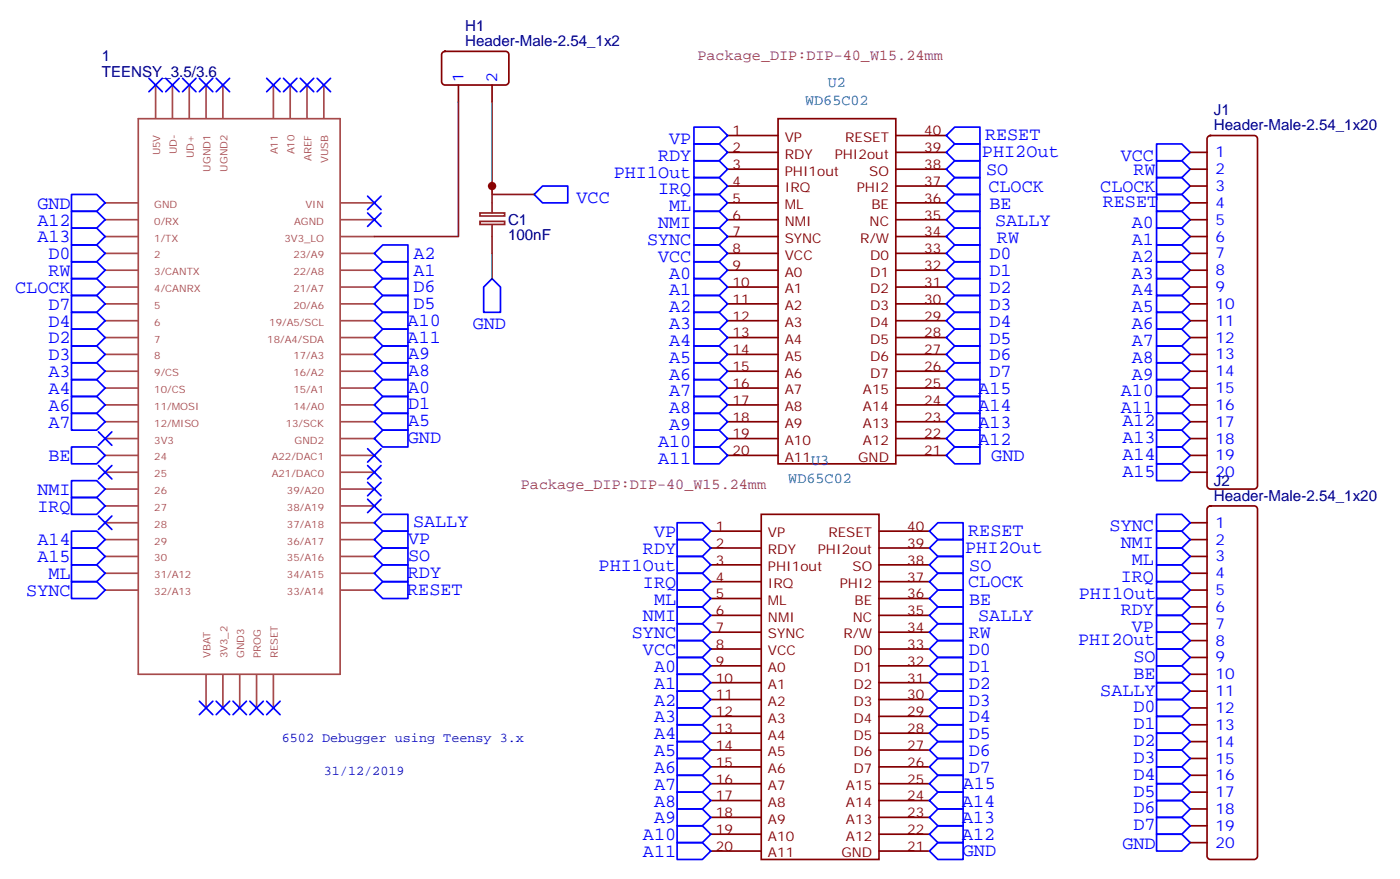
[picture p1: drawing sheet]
<svg xmlns="http://www.w3.org/2000/svg" width="294mm" height="184mm" viewBox="0 0 294 184" stroke-linecap="round" stroke-linejoin="round" font-family="sans-serif">
<g fill="none" stroke="#850000" stroke-width=".35">
<path d="M152.6 28.4h10.6M152.6 31.9h10.6M152.6 35.5h10.6M152.6 39h10.6M163.2 24.9h24.7v72.3h-24.7zM187.9 28.4h10.5M187.9 31.9h10.5M187.9 35.5h10.5M187.9 39h10.5M152.6 56.6h10.6M152.6 53.1h10.6M152.6 49.6h10.6"/>
<path d="M152.6 46h10.6M152.6 42.5h10.6M187.9 56.6h10.5M187.9 53.1h10.5M187.9 49.6h10.5M187.9 46h10.5M187.9 42.5h10.5M152.6 60.1h10.6M152.6 63.7h10.6M152.6 67.2h10.6M152.6 70.7h10.6M152.6 74.3h10.6"/>
<path d="M152.6 77.8h10.6M187.9 60.1h10.5M187.9 63.7h10.5M187.9 67.2h10.5M187.9 70.7h10.5M187.9 74.3h10.5M187.9 77.8h10.5M152.6 81.3h10.6M152.6 84.8h10.6M152.6 88.4h10.6M152.6 91.9h10.6M152.6 95.4h10.6"/>
<path d="M187.9 81.3h10.5M187.9 84.8h10.5M187.9 88.4h10.5M187.9 91.9h10.5M187.9 95.4h10.5M149 111.3h10.6M149 114.8h10.6M149 118.4h10.6M159.6 107.8h24.7v72.3h-24.7zM184.3 111.3h10.6M184.3 114.8h10.6M184.3 118.4h10.6"/>
<path d="M149 139.5h10.6M149 136h10.6M149 132.5h10.6M149 128.9h10.6M149 125.4h10.6M149 121.9h10.6M184.3 139.5h10.6M184.3 136h10.6M184.3 132.5h10.6M184.3 128.9h10.6M184.3 125.4h10.6M184.3 121.9h10.6"/>
<path d="M149 143.1h10.6M149 146.6h10.6M149 150.1h10.6M149 153.6h10.6M149 157.2h10.6M184.3 143.1h10.6M184.3 146.6h10.6M184.3 150.1h10.6M184.3 153.6h10.6M184.3 157.2h10.6M149 160.7h10.6M149 164.2h10.6"/>
<path d="M149 167.7h10.6M149 171.3h10.6M149 174.8h10.6M149 178.3h10.6M184.3 160.7h10.6M184.3 164.2h10.6M184.3 167.7h10.6M184.3 171.3h10.6M184.3 174.8h10.6M184.3 178.3h10.6"/>
</g>
<g fill="none" stroke="#00f" stroke-width=".35">
<path d="M145.5 26.6h5.3l1.8 1.8-1.8 1.8h-5.3zM145.5 30.2h5.3l1.8 1.7-1.8 1.8h-5.3zM145.5 33.7h5.3l1.8 1.8-1.8 1.7h-5.3zM145.5 37.2h5.3l1.8 1.8-1.8 1.7h-5.3zM198.4 39l1.8-1.8h5.3v3.5h-5.3zM198.4 35.5l1.8-1.8h5.3v3.5h-5.3zM198.4 31.9l1.8-1.7h5.3v3.5h-5.3zM198.4 28.4l1.8-1.8h5.3v3.6h-5.3zM242.5 30.2h5.3l1.8 1.7-1.8 1.8h-5.3zM242.5 33.7h5.3l1.8 1.8-1.8 1.7h-5.3zM242.5 37.2h5.3l1.8 1.8-1.8 1.7h-5.3zM15 40.7h5.3l1.7 1.8-1.7 1.8h-5.3z"/>
<path d="M15 44.3h5.3l1.7 1.7-1.7 1.8h-5.3zM15 47.8h5.3l1.7 1.8-1.7 1.7h-5.3zM15 51.3h5.3l1.7 1.8-1.7 1.8h-5.3zM15 58.4h5.3l1.7 1.7-1.7 1.8h-5.3zM15 54.9h5.3l1.7 1.7-1.7 1.8h-5.3zM78.5 56.6l1.8-1.7h5.2v3.5h-5.2zM78.5 53.1l1.8-1.8h5.2v3.6h-5.2zM103.2 58.4l1.8 1.7v5.3h-3.6v-5.3zM112 40.7l1.8-1.7h5.3v3.5h-5.3zM145.5 40.7h5.3l1.8 1.8-1.8 1.8h-5.3zM145.5 44.3h5.3l1.8 1.7-1.8 1.8h-5.3zM145.5 47.8h5.3l1.8 1.8-1.8 1.7h-5.3z"/>
<path d="M145.5 51.3h5.3l1.8 1.8-1.8 1.8h-5.3zM145.5 54.9h5.3l1.8 1.7-1.8 1.8h-5.3zM145.5 58.4h5.3l1.8 1.7-1.8 1.8h-5.3zM198.4 53.1l1.8-1.8h5.3v3.6h-5.3zM198.4 56.6l1.8-1.7h5.3v3.5h-5.3zM198.4 49.6l1.8-1.8h5.3v3.5h-5.3zM198.4 42.5l1.8-1.8h5.3v3.6h-5.3zM198.4 46l1.8-1.7h5.3v3.5h-5.3zM242.5 40.7h5.3l1.8 1.8-1.8 1.8h-5.3zM242.5 44.3h5.3l1.8 1.7-1.8 1.8h-5.3zM242.5 47.8h5.3l1.8 1.8-1.8 1.7h-5.3zM242.5 51.3h5.3l1.8 1.8-1.8 1.8h-5.3z"/>
<path d="M242.5 54.9h5.3l1.8 1.7-1.8 1.8h-5.3zM242.5 58.4h5.3l1.8 1.7-1.8 1.8h-5.3zM15 76h5.3l1.7 1.8-1.7 1.8h-5.3zM15 79.6h5.3l1.7 1.7-1.7 1.8h-5.3zM15 72.5h5.3l1.7 1.8-1.7 1.7h-5.3zM15 69h5.3l1.7 1.7-1.7 1.8h-5.3zM15 65.4h5.3l1.7 1.8-1.7 1.8h-5.3zM15 61.9h5.3l1.7 1.8-1.7 1.7h-5.3zM78.5 74.3l1.8-1.8h5.2v3.5h-5.2zM78.5 77.8l1.8-1.8h5.2v3.6h-5.2zM78.5 70.7l1.8-1.7h5.2v3.5h-5.2zM78.5 67.2l1.8-1.8h5.2v3.6h-5.2z"/>
<path d="M78.5 63.7l1.8-1.8h5.2v3.5h-5.2zM78.5 60.1l1.8-1.7h5.2v3.5h-5.2zM145.5 61.9h5.3l1.8 1.8-1.8 1.7h-5.3zM145.5 65.4h5.3l1.8 1.8-1.8 1.8h-5.3zM145.5 69h5.3l1.8 1.7-1.8 1.8h-5.3zM145.5 72.5h5.3l1.8 1.8-1.8 1.7h-5.3zM145.5 76h5.3l1.8 1.8-1.8 1.8h-5.3zM145.5 79.6h5.3l1.8 1.7-1.8 1.8h-5.3zM198.4 60.1l1.8-1.7h5.3v3.5h-5.3zM198.4 63.7l1.8-1.8h5.3v3.5h-5.3zM198.4 67.2l1.8-1.8h5.3v3.6h-5.3zM198.4 70.7l1.8-1.7h5.3v3.5h-5.3z"/>
<path d="M198.4 74.3l1.8-1.8h5.3v3.5h-5.3zM198.4 77.8l1.8-1.8h5.3v3.6h-5.3zM242.5 61.9h5.3l1.8 1.8-1.8 1.7h-5.3zM242.5 65.4h5.3l1.8 1.8-1.8 1.8h-5.3zM242.5 69h5.3l1.8 1.7-1.8 1.8h-5.3zM242.5 72.5h5.3l1.8 1.8-1.8 1.7h-5.3zM242.5 76h5.3l1.8 1.8-1.8 1.8h-5.3zM242.5 79.6h5.3l1.8 1.7-1.8 1.8h-5.3zM15 83.1h5.3l1.7 1.7-1.7 1.8h-5.3zM15 86.6h5.3l1.7 1.8-1.7 1.7h-5.3zM15 93.7h5.3l1.7 1.7-1.7 1.8h-5.3zM78.5 91.9l1.8-1.8h5.2v3.6h-5.2z"/>
<path d="M78.5 81.3l1.8-1.7h5.2v3.5h-5.2zM78.5 88.4l1.8-1.8h5.2v3.5h-5.2zM78.5 84.8l1.8-1.7h5.2v3.5h-5.2zM145.5 83.1h5.3l1.8 1.7-1.8 1.8h-5.3zM145.5 86.6h5.3l1.8 1.8-1.8 1.7h-5.3zM145.5 90.1h5.3l1.8 1.8-1.8 1.8h-5.3zM145.5 93.7h5.3l1.8 1.7-1.8 1.8h-5.3zM198.4 91.9l1.8-1.8h5.3v3.6h-5.3zM198.4 88.4l1.8-1.8h5.3v3.5h-5.3zM198.4 84.8l1.8-1.7h5.3v3.5h-5.3zM198.4 81.3l1.8-1.7h5.3v3.5h-5.3zM198.4 95.4l1.8-1.7h5.3v3.5h-5.3z"/>
<path d="M242.5 83.1h5.3l1.8 1.7-1.8 1.8h-5.3zM242.5 86.6h5.3l1.8 1.8-1.8 1.7h-5.3zM242.5 90.1h5.3l1.8 1.8-1.8 1.8h-5.3zM242.5 93.7h5.3l1.8 1.7-1.8 1.8h-5.3zM242.5 97.2h5.3l1.8 1.8-1.8 1.7h-5.3zM15 118.4h5.3l1.7 1.7-1.7 1.8h-5.3zM15 114.8h5.3l1.7 1.8-1.7 1.8h-5.3zM15 111.3h5.3l1.7 1.8-1.7 1.7h-5.3zM15 100.7h5.3l1.7 1.8-1.7 1.7h-5.3zM15 104.2h5.3l1.7 1.8-1.7 1.8h-5.3zM78.5 113.1l1.8-1.8h5.2v3.5h-5.2zM78.5 116.6l1.8-1.8h5.2v3.6h-5.2z"/>
<path d="M78.5 109.5l1.8-1.7h5.2v3.5h-5.2zM142 109.5h5.3l1.7 1.8-1.7 1.8h-5.3zM142 113.1h5.3l1.7 1.7-1.7 1.8h-5.3zM142 116.6h5.3l1.7 1.8-1.7 1.7h-5.3zM194.9 118.4l1.8-1.8h5.3v3.5h-5.3zM194.9 114.8l1.8-1.7h5.3v3.5h-5.3zM194.9 111.3l1.8-1.8h5.3v3.6h-5.3zM242.5 107.8h5.3l1.8 1.7-1.8 1.8h-5.3zM242.5 118.4h5.3l1.8 1.7-1.8 1.8h-5.3zM242.5 114.8h5.3l1.8 1.8-1.8 1.8h-5.3zM242.5 111.3h5.3l1.8 1.8-1.8 1.7h-5.3zM15 121.9h5.3l1.7 1.7-1.7 1.8h-5.3z"/>
<path d="M78.5 120.1l1.8-1.7h5.2v3.5h-5.2zM78.5 123.6l1.8-1.7h5.2v3.5h-5.2zM142 137.8h5.3l1.7 1.7-1.7 1.8h-5.3zM142 120.1h5.3l1.7 1.8-1.7 1.7h-5.3zM142 123.6h5.3l1.7 1.8-1.7 1.8h-5.3zM142 127.2h5.3l1.7 1.7-1.7 1.8h-5.3zM142 130.7h5.3l1.7 1.8-1.7 1.7h-5.3zM142 134.2h5.3l1.7 1.8-1.7 1.8h-5.3zM194.9 136l1.8-1.8h5.3v3.6h-5.3zM194.9 132.5l1.8-1.8h5.3v3.5h-5.3zM194.9 125.4l1.8-1.8h5.3v3.6h-5.3zM194.9 121.9l1.8-1.8h5.3v3.5h-5.3z"/>
<path d="M194.9 128.9l1.8-1.7h5.3v3.5h-5.3zM196.7 137.8h5.3v3.5h-5.3l-1.8-1.8zM242.5 136h5.3l1.8 1.8-1.8 1.7h-5.3zM242.5 139.5h5.3l1.8 1.8-1.8 1.8h-5.3zM242.5 132.5h5.3l1.8 1.7-1.8 1.8h-5.3zM242.5 125.4h5.3l1.8 1.8-1.8 1.7h-5.3zM242.5 128.9h5.3l1.8 1.8-1.8 1.8h-5.3zM242.5 121.9h5.3l1.8 1.7-1.8 1.8h-5.3zM142 141.3h5.3l1.7 1.8-1.7 1.7h-5.3zM142 144.8h5.3l1.7 1.8-1.7 1.7h-5.3zM142 148.3h5.3l1.7 1.8-1.7 1.8h-5.3zM142 151.9h5.3l1.7 1.7-1.7 1.8h-5.3z"/>
<path d="M142 155.4h5.3l1.7 1.8-1.7 1.7h-5.3zM142 158.9h5.3l1.7 1.8-1.7 1.8h-5.3zM194.9 143.1l1.8-1.8h5.3v3.5h-5.3zM194.9 146.6l1.8-1.8h5.3v3.5h-5.3zM194.9 150.1l1.8-1.8h5.3v3.6h-5.3zM194.9 157.2l1.8-1.8h5.3v3.5h-5.3zM196.7 151.9h5.3v3.5h-5.3l-1.8-1.8zM242.5 146.6h5.3l1.8 1.7-1.8 1.8h-5.3zM242.5 150.1h5.3l1.8 1.8-1.8 1.7h-5.3zM242.5 153.6h5.3l1.8 1.8-1.8 1.8h-5.3zM242.5 157.2h5.3l1.8 1.7-1.8 1.8h-5.3zM242.5 143.1h5.3l1.8 1.7-1.8 1.8h-5.3z"/>
<path d="M142 162.5h5.3l1.7 1.7-1.7 1.8h-5.3zM142 166h5.3l1.7 1.7-1.7 1.8h-5.3zM142 169.5h5.3l1.7 1.8-1.7 1.7h-5.3zM142 173h5.3l1.7 1.8-1.7 1.8h-5.3zM142 176.6h5.3l1.7 1.7-1.7 1.8h-5.3zM194.9 160.7l1.8-1.8h5.3v3.6h-5.3zM194.9 178.3l1.8-1.7h5.3v3.5h-5.3zM194.9 174.8l1.8-1.8h5.3v3.6h-5.3zM194.9 171.3l1.8-1.8h5.3v3.5h-5.3zM194.9 167.7l1.8-1.7h5.3v3.5h-5.3zM194.9 164.2l1.8-1.7h5.3v3.5h-5.3zM242.5 174.8h5.3l1.8 1.8-1.8 1.7h-5.3z"/>
<path d="M242.5 171.3h5.3l1.8 1.7-1.8 1.8h-5.3zM242.5 167.7h5.3l1.8 1.8-1.8 1.8h-5.3zM242.5 164.2h5.3l1.8 1.8-1.8 1.7h-5.3zM242.5 160.7h5.3l1.8 1.8-1.8 1.7h-5.3z"/>
</g>
<g fill="none" stroke="#a64a4a" stroke-width=".35">
<path d="M32.6 17.8v7M36.2 17.8v7M39.7 17.8v7M43.2 17.8v7M46.7 17.8v7M57.3 17.8v7M60.9 17.8v7M64.4 17.8v7M67.9 17.8v7M29 24.9h42.3v116.4h-42.3zM22 49.6h7M22 53.1h7"/>
<path d="M22 56.6h7M22 46h7M22 42.5h7M71.5 49.6h7M71.5 53.1h7M71.5 56.6h7M71.5 46h7M71.5 42.5h7M22 60.1h7M22 63.7h7M22 67.2h7M22 70.7h7"/>
<path d="M22 74.3h7M22 77.8h7M71.5 60.1h7M71.5 63.7h7M71.5 67.2h7M71.5 70.7h7M71.5 74.3h7M71.5 77.8h7M22 81.3h7M22 84.8h7M22 88.4h7M22 91.9h7"/>
<path d="M22 95.4h7M22 99h7M71.5 81.3h7M71.5 84.8h7M71.5 88.4h7M71.5 91.9h7M71.5 95.4h7M71.5 99h7M22 102.5h7M22 106h7M22 109.5h7M22 113.1h7"/>
<path d="M22 116.6h7M71.5 102.5h7M71.5 106h7M71.5 109.5h7M71.5 113.1h7M71.5 116.6h7M22 120.1h7M22 123.6h7M71.5 120.1h7M71.5 123.6h7M43.2 141.4v6.9M46.7 141.4v6.9"/>
<path d="M50.3 141.4v6.9M53.8 141.4v6.9M57.3 141.4v6.9"/>
</g>
<g fill="#000" stroke="#00f" stroke-width=".35">
<path d="M31.2 16.4l2.8 2.8zM34 16.4l-2.8 2.8z"/>
<path d="M34.7 16.4l2.9 2.8zM37.6 16.4l-2.9 2.8z"/>
<path d="M38.3 16.4l2.8 2.8zM41.1 16.4l-2.8 2.8z"/>
<path d="M41.8 16.4l2.8 2.8zM44.6 16.4l-2.8 2.8z"/>
<path d="M45.3 16.4l2.9 2.8zM48.2 16.4l-2.9 2.8z"/>
<path d="M55.9 16.4l2.8 2.8zM58.7 16.4l-2.8 2.8z"/>
<path d="M59.4 16.4l2.9 2.8zM62.3 16.4l-2.9 2.8z"/>
<path d="M63 16.4l2.8 2.8zM65.8 16.4l-2.8 2.8z"/>
<path d="M66.5 16.4l2.8 2.8zM69.3 16.4l-2.8 2.8z"/>
<path d="M77.1 41.1l2.8 2.8zM79.9 41.1l-2.8 2.8z"/>
<path d="M77.1 44.6l2.8 2.8zM79.9 44.6l-2.8 2.8z"/>
<path d="M20.6 90.5l2.9 2.8zM23.5 90.5l-2.9 2.8z"/>
<path d="M20.6 97.5l2.9 2.9zM23.5 97.5l-2.9 2.9z"/>
<path d="M77.1 97.5l2.8 2.9zM79.9 97.5l-2.8 2.9z"/>
<path d="M77.1 94l2.8 2.8zM79.9 94l-2.8 2.8z"/>
<path d="M20.6 108.1l2.9 2.8zM23.5 108.1l-2.9 2.8z"/>
<path d="M77.1 104.6l2.8 2.8zM79.9 104.6l-2.8 2.8z"/>
<path d="M77.1 101.1l2.8 2.8zM79.9 101.1l-2.8 2.8z"/>
<path d="M41.8 146.9l2.8 2.9zM44.6 146.9l-2.8 2.9z"/>
<path d="M45.3 146.9l2.9 2.9zM48.2 146.9l-2.9 2.9z"/>
<path d="M48.9 146.9l2.8 2.9zM51.7 146.9l-2.8 2.9z"/>
<path d="M52.4 146.9l2.8 2.9zM55.2 146.9l-2.8 2.9z"/>
<path d="M55.9 146.9l2.8 2.9zM58.7 146.9l-2.8 2.9z"/>
</g>
<g fill="none" stroke="#870000" stroke-width=".35">
<path d="M92.8 11l.5-.2h12.7a.71 .71 0 0 1 .7 .7v5.6a.76 .76 0 0 1-.7 .7h-12.7a.76 .76 0 0 1-.7-.7v-5.6zM96.1 17.8v3.5M103.2 17.8v3.5M249.6 31.9h3.5M249.6 35.5h3.5M249.6 39h3.5M253.4 28.6l.4-.2h9.2a.71 .71 0 0 1 .7 .7v72.7a.76 .76 0 0 1-.7 .7h-9.2a.76 .76 0 0 1-.7-.7v-72.7zM249.6 42.5h3.5M249.6 46h3.5M249.6 49.6h3.5M249.6 53.1h3.5M249.6 56.6h3.5"/>
<path d="M249.6 60.1h3.5M249.6 63.7h3.5M249.6 67.2h3.5M249.6 70.7h3.5M249.6 74.3h3.5M249.6 77.8h3.5M249.6 81.3h3.5M249.6 84.8h3.5M249.6 88.4h3.5M249.6 91.9h3.5M249.6 95.4h3.5M249.6 99h3.5"/>
<path d="M249.6 109.5h3.5M249.6 113.1h3.5M249.6 116.6h3.5M253.4 106.2l.4-.2h9.2a.71 .71 0 0 1 .7 .7v72.7a.76 .76 0 0 1-.7 .7h-9.2a.76 .76 0 0 1-.7-.7v-72.7zM249.6 120.1h3.5M249.6 123.6h3.5M249.6 127.2h3.5M249.6 130.7h3.5M249.6 134.2h3.5M249.6 137.8h3.5M249.6 141.3h3.5M249.6 144.8h3.5"/>
<path d="M249.6 148.3h3.5M249.6 151.9h3.5M249.6 155.4h3.5M249.6 158.9h3.5M249.6 162.5h3.5M249.6 166h3.5M249.6 169.5h3.5M249.6 173h3.5M249.6 176.6h3.5"/>
</g>
<path d="M96.1 21.3v28.3h-17.6M103.2 21.3v19.4h8.8M103.2 53.1v5.3" fill="none" stroke="#008700" stroke-width=".35"/>
<path d="M103.2 39v5.6M100.6 46.4h5.2v.6h-5.2zM100.6 44.6h5.2v.7h-5.2zM103.2 47.1v6" fill="none" stroke="#8c2424" stroke-width=".35"/>
<circle cx="103.2" cy="39" r=".88" fill="#c00"/>
<g font-size="3.9" fill="#00f">
<text x="206.6" y="29.4">RESET</text>
<text x="138" y="33.7">RDY</text>
<text x="140.3" y="30.2">VP</text>
<text x="205.9" y="32.9">PHI2Out</text>
<text x="235" y="33.7">VCC</text>
<text x="128.7" y="37.2">PHI1Out</text>
<text x="138" y="40.7">IRQ</text>
<text x="206.8" y="36.7">SO</text>
<text x="207.3" y="40.2">CLOCK</text>
<text x="230.7" y="40.2">CLOCK</text>
<text x="237.7" y="36.7">RW</text>
<text x="7.8" y="43.8">GND</text>
<text x="7.8" y="47.3">A12</text>
<text x="120.9" y="42.5">VCC</text>
<text x="138" y="47.8">NMI</text>
<text x="140.3" y="44.3">ML</text>
<text x="207.5" y="43.8">BE</text>
<text x="208.7" y="47.3">SALLY</text>
<text x="231.3" y="43.4">RESET</text>
<text x="237.3" y="47.8">A0</text>
<text x="7.8" y="50.8">A13</text>
<text x="135.7" y="51.3">SYNC</text>
<text x="209.1" y="50.8">RW</text>
<text x="237.3" y="51.3">A1</text>
<text x="10.2" y="54.4">D0</text>
<text x="10.2" y="57.9">RW</text>
<text x="86.7" y="57.9">A1</text>
<text x="86.7" y="54.3">A2</text>
<text x="138" y="54.9">VCC</text>
<text x="140.3" y="58.4">A0</text>
<text x="207.5" y="54.4">D0</text>
<text x="207.5" y="57.9">D1</text>
<text x="237.3" y="54.9">A2</text>
<text x="237.3" y="58.4">A3</text>
<text x="3.2" y="61.4">CLOCK</text>
<text x="10.2" y="64.9">D7</text>
<text x="86.7" y="64.7">D5</text>
<text x="86.7" y="61.2">D6</text>
<text x="140.3" y="61.9">A1</text>
<text x="140.3" y="65.4">A2</text>
<text x="207.5" y="61.4">D2</text>
<text x="207.5" y="64.9">D3</text>
<text x="237.3" y="61.9">A4</text>
<text x="237.3" y="65.4">A5</text>
<text x="10.2" y="72">D2</text>
<text x="10.2" y="68.4">D4</text>
<text x="85.5" y="71.8">A11</text>
<text x="85.5" y="68.3">A10</text>
<text x="99.1" y="68.9">GND</text>
<text x="140.3" y="69">A3</text>
<text x="207.5" y="68.5">D4</text>
<text x="207.5" y="72">D5</text>
<text x="237.3" y="69">A6</text>
<text x="10.2" y="75.5">D3</text>
<text x="85.6" y="75.2">A9</text>
<text x="140.3" y="72.5">A4</text>
<text x="140.3" y="76">A5</text>
<text x="207.5" y="75.5">D6</text>
<text x="237.3" y="72.5">A7</text>
<text x="237.3" y="76">A8</text>
<text x="10.2" y="79">A3</text>
<text x="10.2" y="82.6">A4</text>
<text x="85.6" y="78.7">A8</text>
<text x="85.6" y="82.3">A0</text>
<text x="140.3" y="79.6">A6</text>
<text x="140.3" y="83.1">A7</text>
<text x="205.2" y="82.6">A15</text>
<text x="207.5" y="79">D7</text>
<text x="235" y="83.1">A10</text>
<text x="237.3" y="79.6">A9</text>
<text x="10.2" y="86.1">A6</text>
<text x="10.2" y="89.6">A7</text>
<text x="85.6" y="89.3">A5</text>
<text x="85.6" y="85.8">D1</text>
<text x="140.3" y="86.6">A8</text>
<text x="205.2" y="89.6">A13</text>
<text x="205.2" y="86.1">A14</text>
<text x="235" y="86.6">A11</text>
<text x="235.4" y="89.3">A12</text>
<text x="85.5" y="92.8">GND</text>
<text x="138" y="93.7">A10</text>
<text x="140.3" y="90.1">A9</text>
<text x="205.2" y="93.2">A12</text>
<text x="235.4" y="92.8">A13</text>
<text x="10.2" y="96.7">BE</text>
<text x="138" y="97.2">A11</text>
<text x="207.9" y="96.7">GND</text>
<text x="235.4" y="96.4">A14</text>
<text x="235.4" y="99.9">A15</text>
<text x="7.8" y="103.7">NMI</text>
<text x="7.8" y="107.3">IRQ</text>
<text x="86.6" y="110.5">SALLY</text>
<text x="137.2" y="112.6">VP</text>
<text x="203" y="112.4">RESET</text>
<text x="232.7" y="111.3">SYNC</text>
<text x="7.8" y="117.8">A15</text>
<text x="7.8" y="114.3">A14</text>
<text x="85.6" y="114">VP</text>
<text x="85.6" y="117.5">SO</text>
<text x="125.5" y="119.6">PHI1Out</text>
<text x="134.8" y="116.1">RDY</text>
<text x="202.4" y="115.9">PHI2Out</text>
<text x="203.2" y="119.6">SO</text>
<text x="235" y="114.8">NMI</text>
<text x="237.3" y="118.4">ML</text>
<text x="5.5" y="124.9">SYNC</text>
<text x="10.2" y="121.4">ML</text>
<text x="85.4" y="124.6">RESET</text>
<text x="85.5" y="121.1">RDY</text>
<text x="134.8" y="123.2">IRQ</text>
<text x="203" y="122.9">CLOCK</text>
<text x="226.2" y="125.4">PHI1Out</text>
<text x="235" y="121.9">IRQ</text>
<text x="134.8" y="130.2">NMI</text>
<text x="137.2" y="126.7">ML</text>
<text x="203.2" y="126.7">BE</text>
<text x="205.1" y="130.2">SALLY</text>
<text x="235" y="128.9">RDY</text>
<text x="132.5" y="133.7">SYNC</text>
<text x="134.8" y="137.3">VCC</text>
<text x="203.1" y="137.3">D0</text>
<text x="203.1" y="133.7">RW</text>
<text x="226.1" y="135.2">PHI2Out</text>
<text x="237.3" y="132.5">VP</text>
<text x="137.2" y="140.8">A0</text>
<text x="203.1" y="140.8">D1</text>
<text x="237.7" y="138.7">SO</text>
<text x="237.7" y="142.2">BE</text>
<text x="137.2" y="144.3">A1</text>
<text x="137.2" y="147.8">A2</text>
<text x="203.1" y="144.3">D2</text>
<text x="203.1" y="147.8">D3</text>
<text x="230.7" y="145.8">SALLY</text>
<text x="237.7" y="149.3">D0</text>
<text x="137.2" y="151.4">A3</text>
<text x="137.2" y="154.9">A4</text>
<text x="203.1" y="151.4">D4</text>
<text x="203.1" y="154.9">D5</text>
<text x="237.7" y="152.8">D1</text>
<text x="137.2" y="158.4">A5</text>
<text x="137.2" y="162">A6</text>
<text x="203.1" y="158.4">D6</text>
<text x="203.1" y="162">D7</text>
<text x="237.7" y="156.3">D2</text>
<text x="237.7" y="159.9">D3</text>
<text x="137.2" y="165.5">A7</text>
<text x="201.9" y="165.3">A15</text>
<text x="237.7" y="166.9">D5</text>
<text x="237.7" y="163.4">D4</text>
<text x="137.2" y="169">A8</text>
<text x="137.2" y="172.5">A9</text>
<text x="201.8" y="172.5">A13</text>
<text x="201.8" y="169">A14</text>
<text x="237.7" y="174">D7</text>
<text x="237.7" y="170.4">D6</text>
<text x="134.8" y="176.1">A10</text>
<text x="134.8" y="179.6">A11</text>
<text x="201.8" y="176.1">A12</text>
<text x="201.9" y="179.4">GND</text>
<text x="235.4" y="177.8">GND</text>
</g>
<g font-size="3.2" fill="#000080">
<text x="97.6" y="9.7">Header-Male-2.54_1x2</text>
<text x="97.6" y="6.5">H1</text>
<text x="21.3" y="16.1">TEENSY_3.5/3.6</text>
<text x="21.3" y="12.9">1</text>
<text x="254.6" y="27.3">Header-Male-2.54_1x20</text>
<text x="254.6" y="24.2">J1</text>
<text x="106.5" y="47.2">C1</text>
<text x="106.5" y="50.4">100nF</text>
<text x="254.6" y="101.8">J2</text>
<text x="254.6" y="105">Header-Male-2.54_1x20</text>
</g>
<g font-size="3.2" fill="#00f">
<text x="97.2" y="17.1" transform="rotate(-90 97.2 17.1)">1</text>
<text x="104.2" y="17.1" transform="rotate(-90 104.2 17.1)">2</text>
<text x="254.9" y="33">1</text>
<text x="254.9" y="36.5">2</text>
<text x="254.9" y="40">3</text>
<text x="254.9" y="43.6">4</text>
<text x="254.9" y="47.1">5</text>
<text x="254.9" y="50.6">6</text>
<text x="254.9" y="54.2">7</text>
<text x="254.9" y="57.7">8</text>
<text x="254.9" y="61.2">9</text>
<text x="254.9" y="64.7">10</text>
<text x="254.9" y="68.3">11</text>
<text x="254.9" y="71.8">12</text>
<text x="254.9" y="75.3">13</text>
<text x="254.9" y="78.8">14</text>
<text x="254.9" y="82.4">15</text>
<text x="254.9" y="85.9">16</text>
<text x="254.9" y="89.4">17</text>
<text x="254.9" y="93">18</text>
<text x="254.9" y="96.5">19</text>
<text x="254.9" y="100">20</text>
<text x="254.9" y="110.6">1</text>
<text x="254.9" y="114.1">2</text>
<text x="254.9" y="117.7">3</text>
<text x="254.9" y="121.2">4</text>
<text x="254.9" y="124.7">5</text>
<text x="254.9" y="128.2">6</text>
<text x="254.9" y="131.8">7</text>
<text x="254.9" y="135.3">8</text>
<text x="254.9" y="138.8">9</text>
<text x="254.9" y="142.3">10</text>
<text x="254.9" y="145.9">11</text>
<text x="254.9" y="149.4">12</text>
<text x="254.9" y="152.9">13</text>
<text x="254.9" y="156.5">14</text>
<text x="254.9" y="160">15</text>
<text x="254.9" y="163.5">16</text>
<text x="254.9" y="167">17</text>
<text x="254.9" y="170.6">18</text>
<text x="254.9" y="174.1">19</text>
<text x="254.9" y="177.6">20</text>
</g>
<g font-size="3.2" fill="#840084">
<text x="146.3" y="12.5">Package_DIP:DIP-40_W15.24mm</text>
<text x="109.2" y="102.5">Package_DIP:DIP-40_W15.24mm</text>
</g>
<g font-size="3.2" fill="#008484">
<text x="168.8" y="22">WD65C02</text>
<text x="173.6" y="18.3">U2</text>
<text x="165.3" y="101.2">WD65C02</text>
</g>
<g font-size="2.8" fill="#840000">
<text x="153.6" y="28.4">1</text>
<text x="164.6" y="29.7">VP</text>
<text x="177.2" y="29.7">RESET</text>
<text x="193.8" y="28.4">40</text>
<text x="153.6" y="31.9">2</text>
<text x="153.6" y="35.4">3</text>
<text x="164.6" y="33.2">RDY</text>
<text x="175" y="33.2">PHI2out</text>
<text x="193.8" y="35.4">38</text>
<text x="193.8" y="31.9">39</text>
<text x="153.6" y="38.9">4</text>
<text x="164.6" y="36.8">PHI1out</text>
<text x="164.6" y="40.3">IRQ</text>
<text x="179.6" y="40.3">PHI2</text>
<text x="182.3" y="36.8">SO</text>
<text x="193.8" y="38.9">37</text>
<text x="153.6" y="42.5">5</text>
<text x="153.6" y="46">6</text>
<text x="164.6" y="43.8">ML</text>
<text x="164.6" y="47.4">NMI</text>
<text x="182.4" y="47.4">NC</text>
<text x="182.7" y="43.8">BE</text>
<text x="193.8" y="46">35</text>
<text x="193.8" y="42.5">36</text>
<text x="153.6" y="49.5">7</text>
<text x="153.6" y="53.1">8</text>
<text x="164.6" y="50.9">SYNC</text>
<text x="180.4" y="50.9">R/W</text>
<text x="193.8" y="53.1">33</text>
<text x="193.8" y="49.5">34</text>
<text x="153.6" y="56.6">9</text>
<text x="164.6" y="54.4">VCC</text>
<text x="164.6" y="57.9">A0</text>
<text x="182.5" y="57.9">D1</text>
<text x="182.5" y="54.4">D0</text>
<text x="193.8" y="56.6">32</text>
<text x="153.6" y="60.1">10</text>
<text x="153.6" y="63.6">11</text>
<text x="164.6" y="61.5">A1</text>
<text x="164.6" y="65">A2</text>
<text x="182.5" y="65">D3</text>
<text x="182.5" y="61.5">D2</text>
<text x="193.8" y="63.6">30</text>
<text x="193.8" y="60.1">31</text>
<text x="153.6" y="67.2">12</text>
<text x="153.6" y="70.7">13</text>
<text x="164.6" y="68.5">A3</text>
<text x="182.5" y="68.5">D4</text>
<text x="193.8" y="70.7">28</text>
<text x="193.8" y="67.2">29</text>
<text x="153.6" y="74.2">14</text>
<text x="153.6" y="77.8">15</text>
<text x="164.6" y="72.1">A4</text>
<text x="164.6" y="75.6">A5</text>
<text x="182.5" y="75.6">D6</text>
<text x="182.5" y="72.1">D5</text>
<text x="193.8" y="77.8">26</text>
<text x="193.8" y="74.2">27</text>
<text x="153.6" y="81.3">16</text>
<text x="164.6" y="79.1">A6</text>
<text x="164.6" y="82.6">A7</text>
<text x="180.9" y="82.6">A15</text>
<text x="182.5" y="79.1">D7</text>
<text x="193.8" y="81.3">25</text>
<text x="153.6" y="84.8">17</text>
<text x="153.6" y="88.3">18</text>
<text x="164.6" y="86.2">A8</text>
<text x="164.6" y="89.7">A9</text>
<text x="180.9" y="89.7">A13</text>
<text x="180.9" y="86.2">A14</text>
<text x="193.8" y="88.3">23</text>
<text x="193.8" y="84.8">24</text>
<text x="153.6" y="91.9">19</text>
<text x="153.6" y="95.4">20</text>
<text x="164.6" y="93.2">A10</text>
<text x="180.9" y="93.2">A12</text>
<text x="193.8" y="95.4">21</text>
<text x="193.8" y="91.9">22</text>
<text x="164.6" y="96.7">A11U3</text>
<text x="180" y="96.7">GND</text>
<text x="150.1" y="111.3">1</text>
<text x="161" y="112.6">VP</text>
<text x="173.7" y="112.6">RESET</text>
<text x="190.3" y="111.3">40</text>
<text x="150.1" y="114.8">2</text>
<text x="150.1" y="118.3">3</text>
<text x="161" y="116.2">RDY</text>
<text x="161" y="119.7">PHI1out</text>
<text x="171.5" y="116.2">PHI2out</text>
<text x="178.8" y="119.7">SO</text>
<text x="190.3" y="118.3">38</text>
<text x="190.3" y="114.8">39</text>
<text x="150.1" y="121.8">4</text>
<text x="150.1" y="125.4">5</text>
<text x="161" y="123.2">IRQ</text>
<text x="176.1" y="123.2">PHI2</text>
<text x="190.3" y="125.4">36</text>
<text x="190.3" y="121.8">37</text>
<text x="150.1" y="128.9">6</text>
<text x="161" y="126.7">ML</text>
<text x="161" y="130.3">NMI</text>
<text x="178.8" y="130.3">NC</text>
<text x="179.2" y="126.7">BE</text>
<text x="190.3" y="128.9">35</text>
<text x="150.1" y="132.4">7</text>
<text x="150.1" y="136">8</text>
<text x="161" y="133.8">SYNC</text>
<text x="161" y="137.3">VCC</text>
<text x="176.9" y="133.8">R/W</text>
<text x="179" y="137.3">D0</text>
<text x="190.3" y="136">33</text>
<text x="190.3" y="132.4">34</text>
<text x="150.1" y="143">10</text>
<text x="150.1" y="139.5">9</text>
<text x="161" y="140.8">A0</text>
<text x="179" y="140.8">D1</text>
<text x="190.3" y="143">31</text>
<text x="190.3" y="139.5">32</text>
<text x="150.1" y="146.5">11</text>
<text x="161" y="144.4">A1</text>
<text x="161" y="147.9">A2</text>
<text x="179" y="147.9">D3</text>
<text x="179" y="144.4">D2</text>
<text x="190.3" y="146.5">30</text>
<text x="150.1" y="150.1">12</text>
<text x="150.1" y="153.6">13</text>
<text x="161" y="151.4">A3</text>
<text x="161" y="155">A4</text>
<text x="179" y="155">D5</text>
<text x="179" y="151.4">D4</text>
<text x="190.3" y="153.6">28</text>
<text x="190.3" y="150.1">29</text>
<text x="150.1" y="157.1">14</text>
<text x="150.1" y="160.7">15</text>
<text x="161" y="158.5">A5</text>
<text x="179" y="158.5">D6</text>
<text x="190.3" y="160.7">26</text>
<text x="190.3" y="157.1">27</text>
<text x="150.1" y="164.2">16</text>
<text x="150.1" y="167.7">17</text>
<text x="161" y="162">A6</text>
<text x="161" y="165.5">A7</text>
<text x="177.4" y="165.5">A15</text>
<text x="179" y="162">D7</text>
<text x="190.3" y="167.7">24</text>
<text x="190.3" y="164.2">25</text>
<text x="150.1" y="171.2">18</text>
<text x="161" y="169.1">A8</text>
<text x="161" y="172.6">A9</text>
<text x="177.4" y="172.6">A13</text>
<text x="177.4" y="169.1">A14</text>
<text x="190.3" y="171.2">23</text>
<text x="150.1" y="174.8">19</text>
<text x="150.1" y="178.3">20</text>
<text x="161" y="176.1">A10</text>
<text x="161" y="179.7">A11</text>
<text x="176.4" y="179.7">GND</text>
<text x="177.4" y="176.1">A12</text>
<text x="190.3" y="178.3">21</text>
<text x="190.3" y="174.8">22</text>
</g>
<g font-size="2.8" fill="#0000c2">
<text x="59.1" y="155.4">6502 Debugger using Teensy 3.x</text>
<text x="67.9" y="162.5">31/12/2019</text>
</g>
<g font-size="2.1" fill="#a54b4b">
<text x="33.6" y="32.6" transform="rotate(-90 33.6 32.6)">U5V</text>
<text x="37.1" y="32.4" transform="rotate(-90 37.1 32.4)">UD-</text>
<text x="40.6" y="33.1" transform="rotate(-90 40.6 33.1)">UD+</text>
<text x="44.1" y="36" transform="rotate(-90 44.1 36)">UGND1</text>
<text x="47.7" y="36" transform="rotate(-90 47.7 36)">UGND2</text>
<text x="58.3" y="32.4" transform="rotate(-90 58.3 32.4)">A11</text>
<text x="61.8" y="32.4" transform="rotate(-90 61.8 32.4)">A10</text>
<text x="65.3" y="33.7" transform="rotate(-90 65.3 33.7)">AREF</text>
<text x="68.8" y="34.1" transform="rotate(-90 68.8 34.1)">VUSB</text>
<text x="32.4" y="47.1">0/RX</text>
<text x="32.4" y="43.6">GND</text>
<text x="61.7" y="47.1">AGND</text>
<text x="64" y="43.6">VIN</text>
<text x="32.4" y="50.6">1/TX</text>
<text x="59.6" y="50.6">3V3_LO</text>
<text x="32.4" y="54.1">2</text>
<text x="32.4" y="57.7">3/CANTX</text>
<text x="61.5" y="54.1">23/A9</text>
<text x="61.5" y="57.7">22/A8</text>
<text x="32.4" y="61.2">4/CANRX</text>
<text x="32.4" y="64.7">5</text>
<text x="61.5" y="61.2">21/A7</text>
<text x="61.5" y="64.7">20/A6</text>
<text x="32.4" y="68.2">6</text>
<text x="32.4" y="71.8">7</text>
<text x="56" y="71.8">18/A4/SDA</text>
<text x="56.5" y="68.2">19/A5/SCL</text>
<text x="32.4" y="75.3">8</text>
<text x="61.5" y="75.3">17/A3</text>
<text x="32.4" y="78.8">9/CS</text>
<text x="32.4" y="82.4">10/CS</text>
<text x="61.5" y="78.8">16/A2</text>
<text x="61.5" y="82.4">15/A1</text>
<text x="32.4" y="85.9">11/MOSI</text>
<text x="32.4" y="89.4">12/MISO</text>
<text x="59.9" y="89.4">13/SCK</text>
<text x="61.5" y="85.9">14/A0</text>
<text x="32.4" y="92.9">3V3</text>
<text x="61.8" y="92.9">GND2</text>
<text x="32.4" y="96.5">24</text>
<text x="32.4" y="100">25</text>
<text x="57" y="96.5">A22/DAC1</text>
<text x="57" y="100">A21/DAC0</text>
<text x="32.4" y="103.5">26</text>
<text x="32.4" y="107.1">27</text>
<text x="60.2" y="103.5">39/A20</text>
<text x="60.2" y="107.1">38/A19</text>
<text x="32.4" y="110.6">28</text>
<text x="60.2" y="110.6">37/A18</text>
<text x="32.4" y="114.1">29</text>
<text x="32.4" y="117.6">30</text>
<text x="60.2" y="114.1">36/A17</text>
<text x="60.2" y="117.6">35/A16</text>
<text x="32.4" y="121.2">31/A12</text>
<text x="32.4" y="124.7">32/A13</text>
<text x="60.2" y="121.2">34/A15</text>
<text x="60.2" y="124.7">33/A14</text>
<text x="44.1" y="137.9" transform="rotate(-90 44.1 137.9)">VBAT</text>
<text x="47.7" y="137.9" transform="rotate(-90 47.7 137.9)">3V3_2</text>
<text x="51.2" y="137.9" transform="rotate(-90 51.2 137.9)">GND3</text>
<text x="54.7" y="137.9" transform="rotate(-90 54.7 137.9)">PROG</text>
<text x="58.3" y="137.9" transform="rotate(-90 58.3 137.9)">RESET</text>
</g>
</svg>
